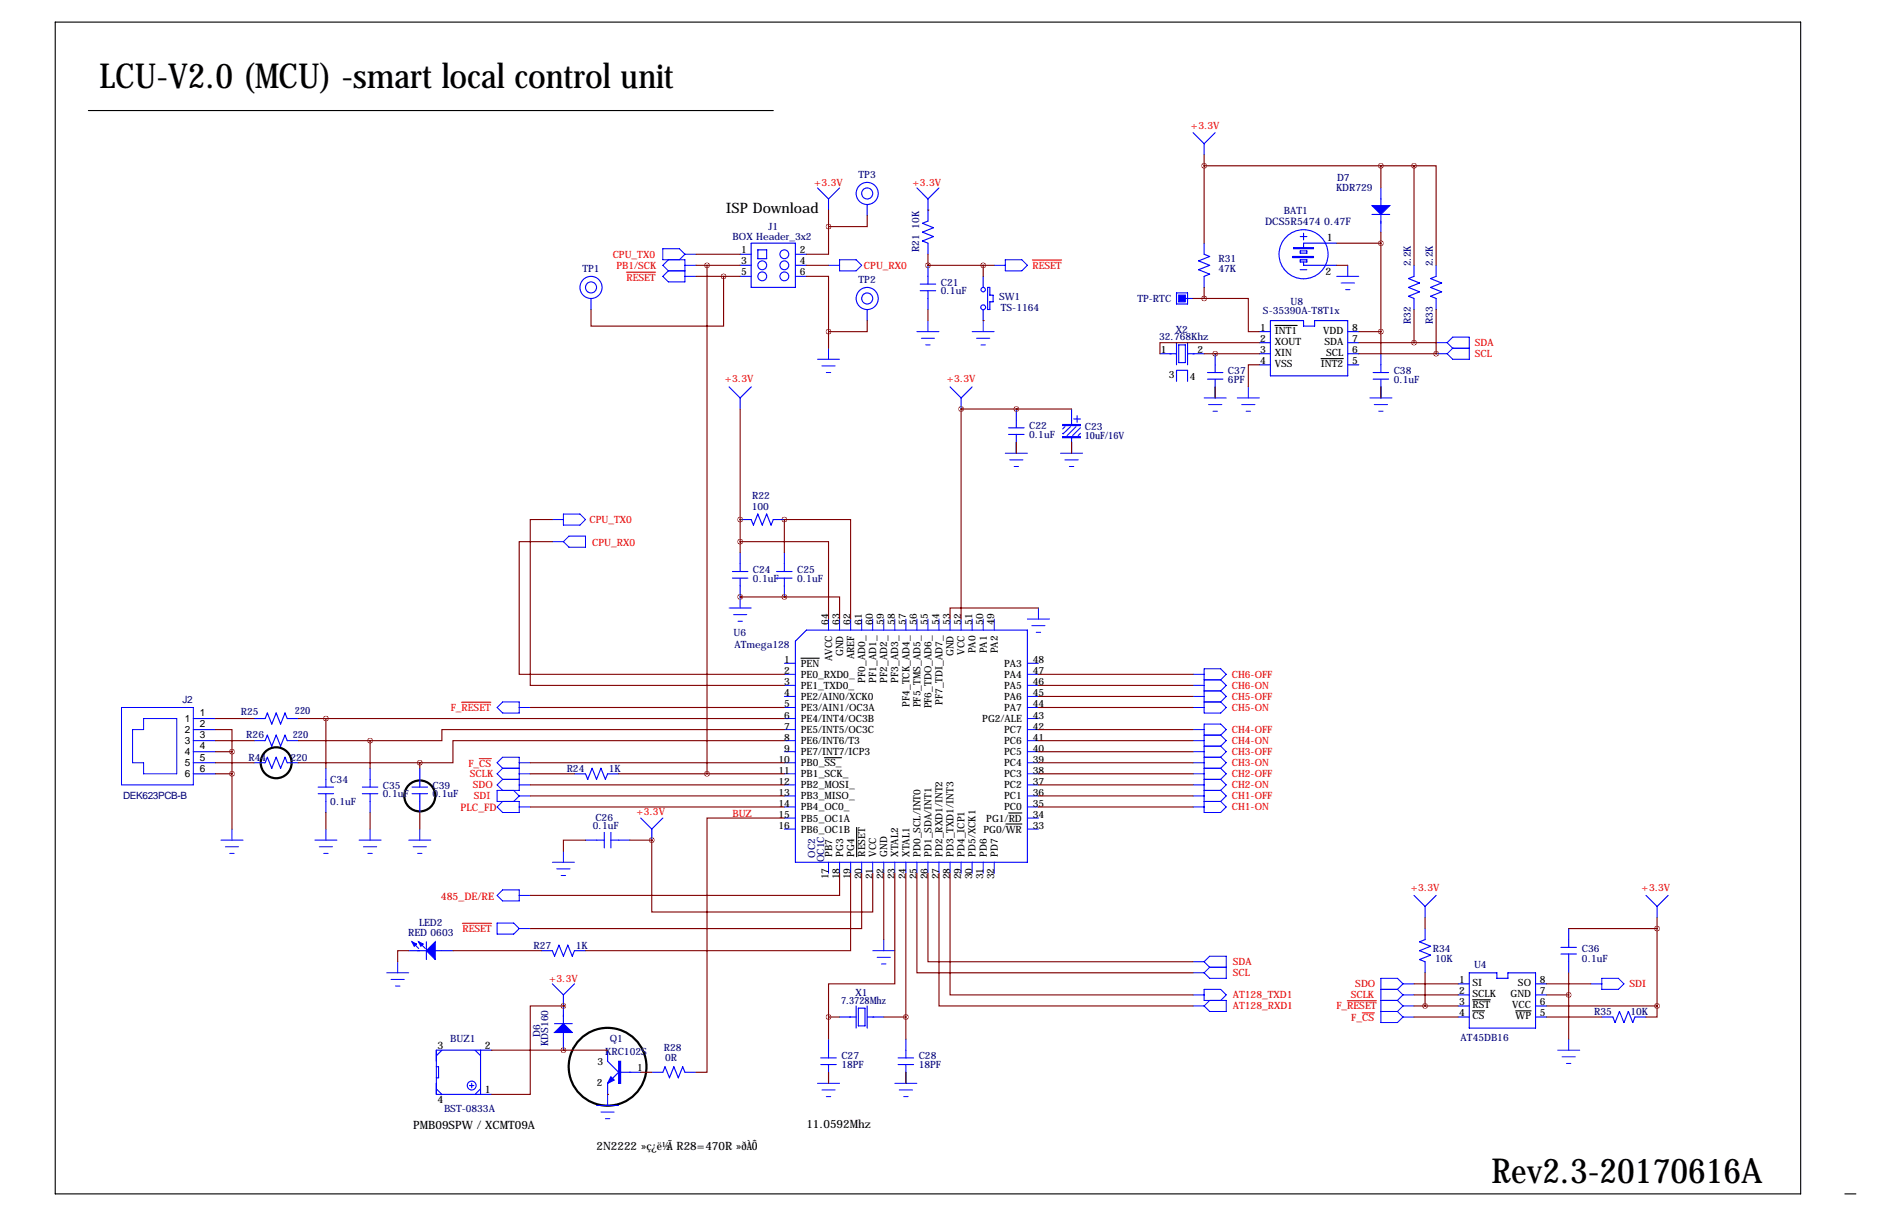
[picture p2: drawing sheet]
<svg xmlns="http://www.w3.org/2000/svg" width="432mm" height="279mm" viewBox="0 0 432 279" stroke-linecap="round" stroke-linejoin="round" font-family="sans-serif">
<g fill="none" stroke="#000" stroke-width=".25">
<path d="M12.7 5.1h401.3v269.2h-401.3zM20.3 25.4h157.5M293.1 74.8h5.2M303.7 82.4h5.2M184.1 151.2h4.3M189.6 174.1h3.9M197 190.1v6.7M231.3 189.3h3.6M231.9 186.8h3M338.6 229.7h4.1M338.6 232.3h2.7M348.5 232.3h3.5"/>
<path d="M424.2 274.3h2.5"/>
</g>
<g fill="none" stroke="#000" stroke-width=".51">
<circle cx="63.5" cy="175.3" r="3.6"/>
<circle cx="96.5" cy="182.9" r="3.6"/>
<circle cx="139.7" cy="245.1" r="8.9"/>
</g>
<g fill="none" stroke="#00f" stroke-width=".25">
<path d="M274.3 30.5l2.6 2.5M276.9 33v2.6M279.4 30.5l-2.5 2.5M170.2 58.4h2.5M172.7 55.9h10.2v10.1h-10.2zM174.2 57.4h2.1v2h-2.1zM182.9 58.4h2.5M188 43.2l2.5 2.5M190.5 45.7v2.6M193 43.2l-2.5 2.5M199.4 47v2.5M210.8 43.2l2.6 2.5"/>
<path d="M213.4 45.7v5.1l-1.3 .5 2.5 1-2.5 1 2.5 1.1-2.5 1 1.3 .5v2.5M215.9 43.2l-2.5 2.5M276.9 55.9v2.5l1.2 .5-2.5 1 2.5 1.1-2.5 1 2.5 1-1.2 .5v2.5M297.2 58.9h4.8v.3h-4.8zM297.4 56.9h4.6v.3h-4.6zM299 57.7h1.5v.5h-1.5zM299 59.7h1.5v.5h-1.5zM299 54.4h1.5M299.7 53.6v1.5M307.3 55.9h-7.6v1M315.5 49.3h4M317.5 43.2v10.1"/>
<path d="M135.9 68.6v2.5M170.2 61h2.5M170.2 63.5h2.5M182.9 61h2.5M182.9 63.5h2.5M199.4 71.1v2.6M211.6 65.3h3.5M211.6 66.8h3.5M213.4 61v4.3M213.4 66.8v4.3M226.1 63.5v2.5M226.1 71.1v2.6"/>
<path d="M227.1 66h.5v1.8h.7v1.5h-.7v1.8h-.5zM270.5 67.3h2.5v2.5h-2.5zM270.5 78.7v5.1M271 79.2h1.5v4.1h-1.5zM271.8 68.6h2.5M273 78.7v5.1M289.6 76.2h2.5M289.6 78.7h2.5M292.1 73.7h7.6v1.2h2.6v-1.2h7.6v12.7h-17.8zM299 62h1.5M299.7 60.2v.8h7.6M309.9 76.2h2.5"/>
<path d="M309.9 78.7h2.5M325.1 61v2.5l-1.3 .5 2.6 1-2.6 1 2.6 1.1-2.6 1 1.3 .5v2.5M330.2 61v2.5l-1.3 .5 2.6 1-2.6 1 2.6 1.1-2.6 1 1.3 .5v2.5M167.6 88.9l2.6 2.5M170.2 91.4v2.6M172.7 88.9l-2.5 2.5M218.4 88.9l2.6 2.5M221 91.4v2.6M223.5 88.9l-2.5 2.5M231.9 98.3h3.6M231.9 99.8h3.6M233.7 94v4.3"/>
<path d="M233.7 99.8v4.3M244.9 98l-.6 .6M246.1 98l-1.7 1.7-.1-.1M246.4 94v3.8M246.9 96.3h1.5M247.4 98l-2 2.1M247.6 95.5v1.5M248.4 98.3l-1.8 1.8M248.4 99.6l-.5 .5M266.7 81.3h3.8M270.5 87.6v-2.5h2.5v2.5M273 81.3h3.9"/>
<path d="M277.6 85.6h3.6M277.6 87.1h3.6M279.4 81.3v4.3M279.4 87.1v4.3M289.6 81.3h2.5M289.6 83.8h2.5M309.9 81.3h2.5M309.9 83.8h2.5M315.7 85.6h3.6M315.7 87.1h3.6M317.5 81.3v4.3M317.5 87.1v4.3"/>
<path d="M170.2 119.4h2.5l.5 1.3 1-2.6 1.1 2.6 1-2.6 1 2.6 .5-1.3h2.5M246.4 100.3v3.8M168.4 131.3h3.6M168.4 132.8h3.6M170.2 127v4.3M170.2 132.8v4.4M178.6 131.3h3.5M178.6 132.8h3.5M180.3 127v4.3M180.3 132.8v4.4M185.4 144.8h50.8v53.3h-53.3v-50.8zM44.4 177.8h5.1"/>
<path d="M44.4 165.1h5.1M44.4 170.2h5.1M44.4 167.6h5.1M44.4 172.7h5.1M44.4 175.3h5.1M58.4 165.1h2.6l.5-1.3 1 2.6 1-2.6 1 2.6 1-2.6 .5 1.3h2.6M58.4 170.2h2.6l.5-1.3 1 2.5 1-2.5 1 2.5 1-2.5 .5 1.3h2.6M58.4 175.3h2.6l.5-1.3 1 2.5 1-2.5 1 2.5 1-2.5 .5 1.3h2.6M74.9 176.5v4.3M85.1 176.5v4.3M96.5 176.5v4.3M132.1 177.8h2.5l.5 1.3 1-2.6 1.1 2.6 1-2.6 1 2.6 .5-1.3h2.5"/>
<path d="M73.2 180.8h3.5M73.2 182.4h3.5M74.9 182.4v4.3M83.3 180.8h3.6M83.3 182.4h3.6M85.1 182.4v4.3M94.7 180.8h3.6M94.7 182.4h3.6M96.5 182.4v4.3M134.6 193h4.3M138.9 191.3v3.5M140.5 191.3v3.5"/>
<path d="M140.5 193h4.3M147.3 188l2.6 2.5M149.9 190.5v2.5M152.4 188l-2.5 2.5M94 218.4h10.1M94.7 216.4l1.6 1.5M96.3 216.4l1.5 1.5M98 216.4v4.1M124.5 218.4h2.5l.5 1.3 1-2.5 1 2.5 1.1-2.5 1 2.5 .5-1.3h2.5M325.1 205.7l2.6 2.6M327.7 213.4v2.5l-1.3 .5 2.5 1-2.5 1 2.5 1.1-2.5 1 1.3 .5v2.5M327.7 208.3v2.5"/>
<path d="M330.2 205.7l-2.5 2.6M358.9 217.7h3.6M358.9 219.2h3.6M360.7 213.4v4.3M360.7 219.2v4.3M378.5 205.7l2.5 2.6M381 208.3v2.5M383.5 205.7l-2.5 2.6M127 226.1l2.5 2.5M127.5 235.2h4.1M129.5 228.6v12.7M132.1 226.1l-2.6 2.5"/>
<path d="M190.5 238.8v4.3M193 233.7h3.8M196.8 231.1v5.1M197.4 231.6h1.5v4.1h-1.5zM199.4 233.7h3.8M199.4 231.1v5.1M208.3 238.8v4.3M335.3 226.1h2.5M335.3 228.6h2.5M335.3 231.1h2.5M335.3 233.7h2.5M337.8 223.5h6.4v1.3h2.5v-1.3h6.4v12.7h-15.3z"/>
<path d="M353.1 226.1h2.5M353.1 228.6h2.5M353.1 231.1h2.5M353.1 233.7h2.5M368.3 233.7h2.5l.5 1.2 1.1-2.5 1 2.5 1-2.5 1 2.5 .5-1.2h2.6M100.3 250.2l1.3 1.3M100.3 245.1h.5v2.5h-.5M101.6 241.3l-1.3 1.3M107.9 249.4h1.1M108.5 248.9v1M109.2 241.3l1.3 1.3M110.5 241.3v10.2"/>
<path d="M110.5 250.2l-1.3 1.3M113 241.3h-12.7v10.2h12.7M139.7 241.3v2.5l2.5 2.6-2.5 2.5v2.6M142.5 246.4h4.8M149.9 246.4h2.5l.5-1.3 1 2.5 1-2.5 1.1 2.5 1-2.5 .5 1.3h2.5M188.7 243.1h3.6M188.7 244.6h3.6M190.5 244.6v4.3M206.5 243.1h3.6M206.5 244.6h3.6M208.3 244.6v4.3"/>
<circle cx="180.3" cy="58.4" r="1.02"/>
<circle cx="199.4" cy="44.4" r="1.27"/>
<circle cx="199.4" cy="44.4" r="2.54"/>
<circle cx="299.7" cy="58.4" r="5.6"/>
<circle cx="135.9" cy="66" r="1.27"/>
<circle cx="135.9" cy="66" r="2.54"/>
<circle cx="175.3" cy="63.5" r="1.02"/>
<circle cx="175.3" cy="61" r="1.02"/>
<circle cx="180.3" cy="63.5" r="1.02"/>
<circle cx="180.3" cy="61" r="1.02"/>
<circle cx="199.4" cy="68.6" r="1.27"/>
<circle cx="199.4" cy="68.6" r="2.54"/>
<circle cx="226.1" cy="66.5" r=".51"/>
<circle cx="226.1" cy="70.6" r=".56"/>
<circle cx="108.5" cy="249.4" r="1.02"/>
</g>
<g fill="none" stroke="#00f" stroke-width=".23">
<path d="M153.7 59.7l-1.3 1.3 1.3 1.2M157.5 58.4l-1.3-1.2h-3.8v2.5h5.1v5.1h-3.8l-1.3-1.3 1.3-1.3M157.5 58.4h2.5M157.5 58.4l-1.3 1.3M193 59.7h3.8l1.3 1.3-1.3 1.2h-3.8zM231.1 59.7h3.8l1.3 1.3-1.3 1.2h-3.8zM153.7 62.2h3.8M157.5 61h2.5M157.5 63.5h2.5M190.5 61h2.5M210.8 76.2h5.1M211.8 77.7h3.1"/>
<path d="M212.9 79.2h1M213.4 73.7v2.5M223.5 76.2h5.1M224.5 77.7h3.1M225.6 79.2h1M226.1 73.7v2.5M228.6 61h2.5M307.3 63.5h5.1M308.4 65h3M309.4 66.5h1M309.9 61v2.5M330.2 78.7h2.5"/>
<path d="M332.7 78.7l1.3-1.2h3.8v5h-3.8l-1.3-1.2M332.7 78.7l1.3 1.3M188 82.5h5M189 84.1h3M190 85.6h1M190.5 80v2.5M276.9 91.4h5M277.9 93h3M278.9 94.5h1M279.4 88.9v2.5M284.5 91.4h5.1M285.5 93h3"/>
<path d="M286.5 94.5h1M287 88.9v2.5M315 91.4h5M316 93h3M317 94.5h1M317.5 88.9v2.5M330.2 81.3h2.5M334 80h3.8M334 80l-1.3 1.3M127 119.4h2.5M129.5 118.1h3.8l1.3 1.3-1.3 1.3h-3.8zM231.1 104.1h5.1"/>
<path d="M232.2 105.7h3M233.2 107.2h1M233.7 101.6v2.5M243.8 104.1h5.1M244.9 105.7h3M245.9 107.2h1M246.4 101.6v2.5M127 124.5h2.5M130.8 123.2h3.8v2.5h-3.8l-1.3-1.2zM167.6 139.7h5.1M170.2 137.2v2.5M238.8 139.7v2.5"/>
<path d="M168.7 141.2h3M169.7 142.7h1M180.3 154.9h2.6M180.3 157.5h2.6M180.3 152.4h2.6M190.5 142.2v2.6M193 142.2v2.6M195.6 142.2v2.6M198.1 142.2v2.6M200.7 142.2v2.6M203.2 142.2v2.6M205.7 142.2v2.6"/>
<path d="M208.3 142.2v2.6M210.8 142.2v2.6M213.4 142.2v2.6M215.9 142.2v2.6M218.4 142.2v2.6M221 142.2v2.6M223.5 142.2v2.6M226.1 142.2v2.6M228.6 142.2v2.6M236.2 154.9h2.6M236.2 157.5h2.6M236.2 152.4h2.6"/>
<path d="M236.2 142.2h5.1M237.2 143.8h3.1M238.3 145.3h1M274.3 154.9h2.6M274.3 157.5h2.6M276.9 158.8h3.8M276.9 156.2h3.8M280.7 156.2l1.2-1.3-1.2-1.2h-3.8v10.1h3.8l1.2-1.2-1.2-1.3M280.7 158.8l1.2 1.2-1.2 1.3M280.7 156.2l1.2 1.3-1.2 1.3M27.9 162.6h16.5v17.7h-16.5zM33 165.1h7.6v12.7h-7.6v-2.5h-2.5v-7.7h2.5z"/>
<path d="M114.3 162.6l1.3-1.3h3.8v2.5h-3.8zM115.6 176.5l-1.3-1.2 1.3-1.3h3.8v7.6h-5.1v2.5h5.1v2.6h-3.8l-1.3-1.3 1.3-1.3M115.6 176.5h3.8M115.6 176.5l-1.3 1.3 1.3 1.3M115.6 179.1h3.8M115.6 179.1l-1.3 1.2 1.3 1.3M119.4 162.6h2.5M119.4 175.3h2.5M119.4 177.8h2.5M180.3 160h2.6M180.3 162.6h2.6M180.3 165.1h2.6"/>
<path d="M180.3 167.6h2.6M180.3 170.2h2.6M180.3 172.7h2.6M180.3 175.3h2.6M180.3 177.8h2.6M236.2 160h2.6M236.2 162.6h2.6M236.2 165.1h2.6M236.2 167.6h2.6M236.2 170.2h2.6M236.2 172.7h2.6M236.2 175.3h2.6"/>
<path d="M236.2 177.8h2.6M274.3 160h2.6M274.3 162.6h2.6M274.3 167.6h2.6M274.3 170.2h2.6M274.3 172.7h2.6M274.3 175.3h2.6M274.3 177.8h2.6M276.9 176.5h3.8M276.9 179.1h3.8M276.9 174h3.8M276.9 171.4h3.8"/>
<path d="M276.9 168.9h3.8M276.9 161.3h3.8M280.7 168.9l1.2-1.3-1.2-1.2h-3.8v20.3h3.8l1.2-1.3-1.2-1.3M280.7 179.1l1.2 1.2-1.2 1.3M280.7 176.5l1.2 1.3-1.2 1.3M280.7 174l1.2 1.3-1.2 1.2M280.7 171.4l1.2 1.3-1.2 1.3M280.7 168.9l1.2 1.3-1.2 1.2M50.8 193h5.1M51.8 194.6h3.1M52.8 196.1h1M53.3 190.5v2.5"/>
<path d="M72.4 193h5.1M73.4 194.6h3.1M74.4 196.1h1M74.9 190.5v2.5M82.5 193h5.1M83.6 194.6h3M84.6 196.1h1M85.1 190.5v2.5M94 193h5.1M95 194.6h3M96 196.1h1M96.5 190.5v2.5"/>
<path d="M118.1 181.6l1.3 1.3M119.4 185.4h2.5M119.4 182.9h2.5M119.4 180.3h2.5M119.4 182.9l-1.3 1.2M127 198.1h5.1M128 199.6h3.1M129.5 195.6v2.5M180.3 190.5h2.6M180.3 188h2.6M180.3 185.4h2.6M180.3 182.9h2.6"/>
<path d="M180.3 180.3h2.6M190.5 198.1v2.6M193 198.1v2.6M195.6 198.1v2.6M198.1 198.1v2.6M200.7 198.1v2.6M203.2 198.1v2.6M205.7 198.1v2.6M208.3 198.1v2.6M210.8 198.1v2.6M213.4 198.1v2.6M215.9 198.1v2.6"/>
<path d="M218.4 198.1v2.6M221 198.1v2.6M223.5 198.1v2.6M226.1 198.1v2.6M228.6 198.1v2.6M236.2 190.5h2.6M236.2 188h2.6M236.2 185.4h2.6M236.2 182.9h2.6M236.2 180.3h2.6M274.3 185.4h2.6M274.3 182.9h2.6"/>
<path d="M274.3 180.3h2.6M276.9 181.6h3.8M276.9 184.1h3.8M280.7 181.6l1.2 1.3-1.2 1.2M114.3 212.1h3.8l1.3 1.3-1.3 1.2h-3.8zM114.3 205.7l1.3-1.2h3.8v2.5h-3.8zM119.4 213.4h2.5M119.4 205.7h2.5M129 201.2h1M200.7 218.4h5M201.7 220h3M203.2 215.9v2.5"/>
<path d="M88.9 223.5h5.1M89.9 225h3.1M90.9 226.6h1M91.4 221v2.5M202.7 221.5h1M274.3 223.5h2.6M274.3 228.6h2.6M274.3 231.1h2.6M274.3 221h2.6M276.9 221l1.2-1.3h3.8v5.1h-3.8l-1.2-1.3M276.9 221l1.2 1.2M278.1 229.9l-1.2 1.2"/>
<path d="M278.1 222.2h3.8M278.1 222.2l-1.2 1.3M280.7 229.9l1.2-1.3-1.2-1.3h-3.8v2.6h5v2.5h-3.8l-1.2-1.3M317.5 229.9h3.8M317.5 227.3h3.8M317.5 232.4h3.8M321.3 227.3l1.3 1.3M321.3 232.4l1.3 1.3M321.3 229.9l1.3 1.2M322.6 228.6h2.5M322.6 231.1h2.5M322.6 226.1l-1.3-1.3h-3.8v10.1h3.8l1.3-1.2"/>
<path d="M322.6 226.1h2.5M322.6 226.1l-1.3 1.2M322.6 228.6l-1.3 1.3M322.6 233.7h2.5M322.6 231.1l-1.3 1.3M360.7 238.8v2.5M365.8 226.1h2.5M368.3 224.8h3.8l1.3 1.3-1.3 1.2h-3.8zM137.2 254h5M138.2 255.5h3M139.2 257h1M139.7 251.5v2.5"/>
<path d="M188 248.9h5M189 250.4h3M190 252h1M190.5 246.4v2.5M205.7 248.9h5.1M206.8 250.4h3M207.8 252h1M208.3 246.4v2.5M358.1 241.3h5.1M359.2 242.8h3M360.2 244.3h1"/>
</g>
<g fill="#00f" stroke="#00f" stroke-width=".25">
<path d="M100.1 216.4v4.1l-2.1-2.1z"/>
<path d="M96.3 216.4l1 .5-.5 .5z"/>
<path d="M94.7 216.4l1.1 .5-.6 .5z"/>
<path d="M127.5 237.2l2-2 2.1 2z"/>
<path d="M244.3 97.5h4.1v.3h-4.1z"/>
<path d="M244.3 100.3h4.1v.3h-4.1z"/>
<path d="M315.5 47.2h4l-2 2.1z"/>
<path d="M271 67.8h1.5v1.5h-1.5z"/>
<path d="M142.2 243.8h.5v5.1h-.5z"/>
<path d="M140.5 247.4l.7 .8-1.5 .7z"/>
</g>
<path d="M237.4 59.8h6.7M144 62.5h6.7M106.1 161.4h6.8M110.2 174.3h2.8M106.3 212.2h6.7M309.8 229.9h6.7M313.2 232.7h2.8" fill="none" stroke="#f00" stroke-width=".25"/>
<g fill="none" stroke="#800000" stroke-width=".25">
<path d="M276.9 35.6v20.3M276.9 38.1h48.2M317.5 38.1v5.1M325.1 38.1h5.1v22.9M325.1 38.1v22.9M160 58.4h10.2M190.5 52.1v6.3h-5.1M190.5 48.3v3.8M199.4 49.5v2.6h-8.9M213.4 48.3h.1M213.4 58.4v2.6M307.3 55.9h10.2"/>
<path d="M317.5 53.3v28M160 61h10.2M160 63.5h10.2M162.6 61v116.8M166.4 63.5v11.4h-30.5v-3.8M185.4 63.5h5.1v12.7M185.4 61h5.1M190.5 76.2v3.8M199.4 73.7v2.5h-8.9M213.4 61h.1M213.4 71.1v2.6M213.4 61h15.2"/>
<path d="M226.1 73.7h.1M226.1 61v2.5M274.3 68.6h2.6M276.9 68.6h10.1v7.6h2.6M276.9 66v2.6M289.6 78.7h-22.9v2.6M307.3 61h2.6M312.4 76.2h5.1M312.4 78.7h17.8M325.1 71.1v7.6M330.2 71.1v10.2M170.2 94v33"/>
<path d="M221 94h.1M221 94h25.4M221 94v48.2M233.7 94h.1M276.9 81.3h12.7M279.4 81.3h.1M279.4 88.9v2.5M289.6 83.8h-2.6v5.1M312.4 81.3h17.8M317.5 88.9v2.5M330.2 81.3h.1M127 119.4h-5.1v38.1h58.4"/>
<path d="M170.2 119.4h.1M180.3 119.4h.1M180.3 119.4h15.3v22.8M180.3 119.4v7.6M233.7 101.6v2.5M246.4 101.6v2.5M127 124.5h-7.6v30.4h60.9M170.2 137.2h.1M170.2 124.5h20.3v17.7M170.2 137.2h10.1M180.3 137.2h12.7v5M180.3 137.2h.1"/>
<path d="M238.8 139.7h-20.4v2.5M238.8 157.5h35.5M238.8 154.9h35.5M49.5 167.6h3.8v5.1M49.5 177.8h3.8M49.5 175.3h8.9M49.5 170.2h8.9M49.5 172.7h3.8M49.5 165.1h8.9M53.3 172.7v17.8M68.6 175.3h27.9M68.6 170.2h16.5"/>
<path d="M68.6 165.1h111.7M74.9 165.1v11.4M85.1 170.2v6.3M96.5 175.3v1.2M121.9 162.6h58.4M121.9 177.8h10.2M121.9 175.3h58.4M142.2 177.8h38.1M180.3 167.6h-78.7v2.6h-16.5M180.3 170.2h-76.2v5.1h-7.6M238.8 162.6h35.5M238.8 177.8h35.5"/>
<path d="M238.8 175.3h35.5M238.8 170.2h35.5M238.8 167.6h35.5M238.8 172.7h35.5M238.8 160h35.5M74.9 186.7v3.8M85.1 186.7v3.8M96.5 186.7v3.8M121.9 180.3h58.4M121.9 182.9h58.4M121.9 185.4h58.4M134.6 193h-5.1v2.6"/>
<path d="M144.8 193h5.1M149.9 193v16.5h50.8v-8.8M149.9 193h.1M180.3 188h-17.7v58.4h-2.6M238.8 180.3h35.5M238.8 182.9h35.5M238.8 185.4h35.5M94 218.4h-2.6v2.6M104.1 218.4h20.4M193 200.7v5h-71.1M195.6 200.7v17.7h-61M198.1 200.7v12.7h-76.2"/>
<path d="M203.2 200.7v15.2M205.7 200.7v25.4h-15.2v7.6M208.3 200.7v38.1M210.8 200.7v22.8h63.5M213.4 200.7v20.3h60.9M215.9 200.7v30.4h58.4M218.4 200.7v27.9h55.9M327.7 210.8v2.6M360.7 213.4h20.3M381 210.8v20.3M129.5 231.1h-7.6v20.4h-8.9M129.5 231.1h.1"/>
<path d="M190.5 233.7v5.1M190.5 233.7h2.5M203.2 233.7h5.1M325.1 228.6h10.2M325.1 233.7h10.2M325.1 231.1h10.2M325.1 226.1h10.2M327.7 223.5v7.6M355.6 228.6h5.1M355.6 233.7h12.7M355.6 231.1h25.4M355.6 226.1h10.2"/>
<path d="M360.7 223.5v15.3M381 231.1v2.6h-2.5M113 241.3h26.7M129.5 241.3h.1M139.7 251.5h.1M147.3 246.4h2.6M190.5 246.4v2.5M208.3 246.4v2.5"/>
</g>
<path d="M213.3 61a.05 .05 0 0 0 .1 0 .05 .05 0 0 0-.1 0zM162.5 177.8a.05 .05 0 0 0 .1 0 .05 .05 0 0 0-.1 0zM149.8 193a.05 .05 0 0 0 .1 0 .05 .05 0 0 0-.1 0zM129.5 241.3a.05 .05 0 0 0 .1 0 .05 .05 0 0 0-.1 0zM170.1 124.5a.05 .05 0 0 0 .1 0 .05 .05 0 0 0-.1 0zM162.5 61a.05 .05 0 0 0 .1 0 .05 .05 0 0 0-.1 0zM180.3 119.4a.05 .05 0 0 0 .1 0 .05 .05 0 0 0-.1 0zM180.3 137.2a.05 .05 0 0 0 .1 0 .05 .05 0 0 0-.1 0zM170.1 119.4a.05 .05 0 0 0 .1 0 .05 .05 0 0 0-.1 0zM170.1 137.2a.05 .05 0 0 0 .1 0 .05 .05 0 0 0-.1 0zM226 61a.05 .05 0 0 0 .1 0 .05 .05 0 0 0-.1 0zM233.6 94a.05 .05 0 0 0 .1 0 .05 .05 0 0 0-.1 0zM129.5 231.1a.05 .05 0 0 0 .1 0 .05 .05 0 0 0-.1 0zM208.2 233.7a.05 .05 0 0 0 .1 0 .05 .05 0 0 0-.1 0zM327.6 231.1a.05 .05 0 0 0 .1 0 .05 .05 0 0 0-.1 0zM360.6 228.6a.05 .05 0 0 0 .1 0 .05 .05 0 0 0-.1 0zM220.9 94a.05 .05 0 0 0 .1 0 .05 .05 0 0 0-.1 0zM276.8 68.6a.05 .05 0 0 0 .1 0 .05 .05 0 0 0-.1 0zM325.1 78.7a.05 .05 0 0 0 .1 0 .05 .05 0 0 0-.1 0zM325.1 38.1a.05 .05 0 0 0 .1 0 .05 .05 0 0 0-.1 0zM276.8 38.1a.05 .05 0 0 0 .1 0 .05 .05 0 0 0-.1 0zM53.3 172.7a.05 .05 0 0 0 .1 0 .05 .05 0 0 0-.1 0zM53.3 177.8a.05 .05 0 0 0 .1 0 .05 .05 0 0 0-.1 0zM74.9 165.1a.05 .05 0 0 0 .1 0 .05 .05 0 0 0-.1 0zM85 170.2a.05 .05 0 0 0 .1 0 .05 .05 0 0 0-.1 0zM96.5 175.3a.05 .05 0 0 0 .1 0 .05 .05 0 0 0-.1 0zM166.3 63.5a.05 .05 0 0 0 .1 0 .05 .05 0 0 0-.1 0z" fill="#800000" stroke="#800000" stroke-width="1.1"/>
<g font-size="7.9">
<text x="22.9" y="20.3">LCU-V2.0 (MCU) -smart local control unit</text>
<text x="342.9" y="271.8">Rev2.3-20170616A</text>
</g>
<text font-size="3.3" x="166.9" y="49">ISP Download</text>
<g font-size="2.6">
<text x="95" y="259.3">PMB09SPW / XCMT09A</text>
<text x="185.4" y="259.1">11.0592Mhz</text>
<text x="137.2" y="264.2">2N2222 »ç¿ë½Ã R28=470R »ðÀÔ</text>
</g>
<text font-size="2.4" fill="#000080" x="290.9" y="51.7">DCS5R5474 0.47F</text>
<g font-size="2.4">
<text x="305.1" y="55.4">1</text>
<text x="304.8" y="63.2">2</text>
<text x="100.6" y="241">3</text>
<text x="111.5" y="241">2</text>
<text x="111.5" y="251.2">1</text>
<text x="100.6" y="253.4">4</text>
</g>
<g font-size="2.4" fill="#f00">
<text x="105.9" y="186.4">PLC_FD</text>
<text x="101.3" y="206.8">485_DE/RE</text>
</g>
<g font-size="2.3" fill="#f00">
<text x="273.8" y="29.7">+3.3V</text>
<text x="187.2" y="42.7">+3.3V</text>
<text x="209.8" y="42.7">+3.3V</text>
<text x="140.9" y="59.2">CPU_TX0</text>
<text x="141.7" y="61.7">PB1/SCK</text>
<text x="144" y="64.5">RESET</text>
<text x="198.7" y="61.7">CPU_RX0</text>
<text x="237.4" y="61.7">RESET</text>
<text x="339.1" y="79.5">SDA</text>
<text x="339.1" y="82">SCL</text>
<text x="166.6" y="87.9">+3.3V</text>
<text x="217.7" y="87.9">+3.3V</text>
<text x="135.5" y="120.1">CPU_TX0</text>
<text x="136.1" y="125.5">CPU_RX0</text>
<text x="283.2" y="155.7">CH6-OFF</text>
<text x="283.2" y="160.8">CH5-OFF</text>
<text x="283.2" y="158.2">CH6-ON</text>
<text x="103.6" y="163.3">F_RESET</text>
<text x="283.2" y="163.3">CH5-ON</text>
<text x="283.2" y="173.5">CH3-OFF</text>
<text x="283.2" y="170.9">CH4-ON</text>
<text x="283.2" y="168.4">CH4-OFF</text>
<text x="107.7" y="176.3">F_CS</text>
<text x="108" y="178.6">SCLK</text>
<text x="283.2" y="178.6">CH2-OFF</text>
<text x="283.2" y="176">CH3-ON</text>
<text x="108.7" y="181.1">SDO</text>
<text x="109" y="183.6">SDI</text>
<text x="283.2" y="183.6">CH1-OFF</text>
<text x="283.2" y="181.1">CH2-ON</text>
<text x="146.3" y="187.2">+3.3V</text>
<text x="168.4" y="187.7">BUZ</text>
<text x="283.2" y="186.2">CH1-ON</text>
<text x="324.4" y="204.7">+3.3V</text>
<text x="377.5" y="204.7">+3.3V</text>
<text x="106.3" y="214.1">RESET</text>
<text x="283.5" y="221.7">SDA</text>
<text x="126.2" y="225.6">+3.3V</text>
<text x="283.5" y="224.3">SCL</text>
<text x="311.6" y="226.8">SDO</text>
<text x="374.6" y="226.8">SDI</text>
<text x="283.5" y="229.4">AT128_TXD1</text>
<text x="283.5" y="231.9">AT128_RXD1</text>
<text x="307.3" y="231.9">F_RESET</text>
<text x="310.6" y="229.4">SCLK</text>
<text x="310.7" y="234.7">F_CS</text>
</g>
<g font-size="2.3" fill="#000080">
<text x="197.4" y="40.9">TP3</text>
<text x="307.4" y="41.7">D7</text>
<text x="307.2" y="43.8">KDR729</text>
<text x="176.7" y="52.8">J1</text>
<text x="211.3" y="52.6" transform="rotate(-90 211.3 52.6)">10K</text>
<text x="295.2" y="49.3">BAT1</text>
<text x="168.5" y="55.1">BOX Header_3x2</text>
<text x="211.3" y="57.9" transform="rotate(-90 211.3 57.9)">R21</text>
<text x="133.9" y="62.5">TP1</text>
<text x="197.4" y="65">TP2</text>
<text x="216.3" y="65.6">C21</text>
<text x="280.1" y="62.5">47K</text>
<text x="280.2" y="60.2">R31</text>
<text x="324.4" y="61.2" transform="rotate(-90 324.4 61.2)">2.2K</text>
<text x="329.4" y="61.2" transform="rotate(-90 329.4 61.2)">2.2K</text>
<text x="216.3" y="67.7">0.1uF</text>
<text x="229.7" y="68.9">SW1</text>
<text x="230.1" y="71.5">TS-1164</text>
<text x="261.5" y="69.4">TP-RTC</text>
<text x="296.7" y="70.1">U8</text>
<text x="270.3" y="76.5">X2</text>
<text x="290.4" y="72.2">S-35390A-T8T1x</text>
<text x="324.4" y="74.4" transform="rotate(-90 324.4 74.4)">R32</text>
<text x="329.4" y="74.4" transform="rotate(-90 329.4 74.4)">R33</text>
<text x="266.5" y="78.2">32.768Khz</text>
<text x="282.3" y="86">C37</text>
<text x="282.3" y="88">6PF</text>
<text x="320.4" y="86">C38</text>
<text x="320.4" y="88">0.1uF</text>
<text x="236.6" y="98.7">C22</text>
<text x="236.6" y="100.7">0.1uF</text>
<text x="249.4" y="98.8">C23</text>
<text x="249.4" y="100.8">10uF/16V</text>
<text x="172.8" y="117.2">100</text>
<text x="173" y="114.6">R22</text>
<text x="173.1" y="131.7">C24</text>
<text x="183.3" y="131.7">C25</text>
<text x="173.1" y="133.7">0.1uF</text>
<text x="183.3" y="133.7">0.1uF</text>
<text x="168.7" y="146">U6</text>
<text x="168.9" y="148.8">ATmega128</text>
<text x="42" y="161.5">J2</text>
<text x="55.4" y="164.3">R25</text>
<text x="67.8" y="164.1">220</text>
<text x="56.6" y="169.7">R26</text>
<text x="67.3" y="169.7">220</text>
<text x="57.1" y="174.8">R44</text>
<text x="66.8" y="174.8">220</text>
<text x="75.9" y="179.8">C34</text>
<text x="130.3" y="177.4">R24</text>
<text x="140" y="177.4">1K</text>
<text x="28.3" y="183.6">DEK623PCB-B</text>
<text x="75.9" y="184.9">0.1uF</text>
<text x="88" y="181.2">C35</text>
<text x="88" y="183.2">0.1uF</text>
<text x="99.5" y="181.2">C39</text>
<text x="99.5" y="183.2">0.1uF</text>
<text x="136.3" y="190.6">0.1uF</text>
<text x="136.9" y="188.6">C26</text>
<text x="187.5" y="197.1" transform="rotate(-90 187.5 197.1)">OC2</text>
<text x="189.5" y="198.1" transform="rotate(-90 189.5 198.1)">OC1C</text>
<text x="93.9" y="215">RED 0603</text>
<text x="96.4" y="212.9">LED2</text>
<text x="122.7" y="218">R27</text>
<text x="132.4" y="218">1K</text>
<text x="329.4" y="218.7">R34</text>
<text x="329.9" y="221">10K</text>
<text x="363.7" y="218.7">C36</text>
<text x="363.7" y="221">0.1uF</text>
<text x="338.9" y="222.5">U4</text>
<text x="193.4" y="230.6">7.3728Mhz</text>
<text x="196.7" y="228.9">X1</text>
<text x="366.5" y="233.3">R35</text>
<text x="374.9" y="233.3">10K</text>
<text x="103.5" y="239.5">BUZ1</text>
<text x="124.2" y="238.2" transform="rotate(-90 124.2 238.2)">D6</text>
<text x="140.2" y="239.5">Q1</text>
<text x="335.8" y="239.1">AT45DB16</text>
<text x="126.1" y="240.4" transform="rotate(-90 126.1 240.4)">KDS160</text>
<text x="139.1" y="242.3">KRC102S</text>
<text x="152.6" y="241.6">R28</text>
<text x="152.9" y="243.8">0R</text>
<text x="193.4" y="243.4">C27</text>
<text x="193.4" y="245.5">18PF</text>
<text x="211.2" y="243.4">C28</text>
<text x="211.2" y="245.5">18PF</text>
<text x="102.1" y="255.6">BST-0833A</text>
</g>
<g font-size="2.3">
<text x="170.4" y="58.2">1</text>
<text x="183.9" y="58.2">2</text>
<text x="170.4" y="60.7">3</text>
<text x="170.4" y="63.2">5</text>
<text x="183.9" y="60.7">4</text>
<text x="183.9" y="63.2">6</text>
<text x="289.8" y="75.9">1</text>
<text x="293.1" y="76.8">INT1</text>
<text x="304.3" y="76.8">VDD</text>
<text x="310.9" y="75.9">8</text>
<text x="266.9" y="81">1</text>
<text x="275.3" y="81">2</text>
<text x="289.8" y="78.5">2</text>
<text x="289.8" y="81">3</text>
<text x="289.8" y="83.6">4</text>
<text x="293.1" y="79.3">XOUT</text>
<text x="293.1" y="81.8">XIN</text>
<text x="304.5" y="79.3">SDA</text>
<text x="304.9" y="81.8">SCL</text>
<text x="310.9" y="83.6">5</text>
<text x="310.9" y="81">6</text>
<text x="310.9" y="78.5">7</text>
<text x="268.7" y="87">3</text>
<text x="273.6" y="87.2">4</text>
<text x="293.1" y="84.4">VSS</text>
<text x="303.7" y="84.4">INT2</text>
<text x="190.5" y="143.5" transform="rotate(-90 190.5 143.5)">64</text>
<text x="193" y="143.5" transform="rotate(-90 193 143.5)">63</text>
<text x="195.6" y="143.5" transform="rotate(-90 195.6 143.5)">62</text>
<text x="198.1" y="143.5" transform="rotate(-90 198.1 143.5)">61</text>
<text x="200.7" y="143.5" transform="rotate(-90 200.7 143.5)">60</text>
<text x="203.2" y="143.5" transform="rotate(-90 203.2 143.5)">59</text>
<text x="205.7" y="143.5" transform="rotate(-90 205.7 143.5)">58</text>
<text x="208.3" y="143.5" transform="rotate(-90 208.3 143.5)">57</text>
<text x="210.8" y="143.5" transform="rotate(-90 210.8 143.5)">56</text>
<text x="213.4" y="143.5" transform="rotate(-90 213.4 143.5)">55</text>
<text x="215.9" y="143.5" transform="rotate(-90 215.9 143.5)">54</text>
<text x="218.4" y="143.5" transform="rotate(-90 218.4 143.5)">53</text>
<text x="221" y="143.5" transform="rotate(-90 221 143.5)">52</text>
<text x="223.5" y="143.5" transform="rotate(-90 223.5 143.5)">51</text>
<text x="226.1" y="143.5" transform="rotate(-90 226.1 143.5)">50</text>
<text x="228.6" y="143.5" transform="rotate(-90 228.6 143.5)">49</text>
<text x="180.3" y="154.9">2</text>
<text x="180.3" y="152.4">1</text>
<text x="184.1" y="155.7">PE0_RXD0_</text>
<text x="184.1" y="153.2">PEN</text>
<text x="191.3" y="151.8" transform="rotate(-90 191.3 151.8)">AVCC</text>
<text x="193.8" y="150.8" transform="rotate(-90 193.8 150.8)">GND</text>
<text x="196.4" y="151.5" transform="rotate(-90 196.4 151.5)">AREF</text>
<text x="219.2" y="150.8" transform="rotate(-90 219.2 150.8)">GND</text>
<text x="221.8" y="150.4" transform="rotate(-90 221.8 150.4)">VCC</text>
<text x="224.3" y="150.1" transform="rotate(-90 224.3 150.1)">PA0</text>
<text x="226.9" y="150.1" transform="rotate(-90 226.9 150.1)">PA1</text>
<text x="229.4" y="150.1" transform="rotate(-90 229.4 150.1)">PA2</text>
<text x="230.9" y="155.7">PA4</text>
<text x="230.9" y="153.2">PA3</text>
<text x="237.5" y="154.9">47</text>
<text x="237.5" y="152.4">48</text>
<text x="180.3" y="157.5">3</text>
<text x="180.3" y="160">4</text>
<text x="184.1" y="158.3">PE1_TXD0_</text>
<text x="184.1" y="160.8">PE2/AIN0/XCK0</text>
<text x="198.9" y="156.9" transform="rotate(-90 198.9 156.9)">PF0_AD0_</text>
<text x="201.5" y="156.9" transform="rotate(-90 201.5 156.9)">PF1_AD1_</text>
<text x="204" y="156.9" transform="rotate(-90 204 156.9)">PF2_AD2_</text>
<text x="206.5" y="156.9" transform="rotate(-90 206.5 156.9)">PF3_AD3_</text>
<text x="216.7" y="162" transform="rotate(-90 216.7 162)">PF7_TDI_AD7_</text>
<text x="230.9" y="160.8">PA6</text>
<text x="230.9" y="158.3">PA5</text>
<text x="237.5" y="160">45</text>
<text x="237.5" y="157.5">46</text>
<text x="42.5" y="165.9">1</text>
<text x="46" y="164.6">1</text>
<text x="46" y="167.1">2</text>
<text x="180.3" y="162.6">5</text>
<text x="180.3" y="165.1">6</text>
<text x="180.3" y="167.6">7</text>
<text x="184.1" y="163.4">PE3/AIN1/OC3A</text>
<text x="184.1" y="165.9">PE4/INT4/OC3B</text>
<text x="209.1" y="162.4" transform="rotate(-90 209.1 162.4)">PF4_TCK_AD4_</text>
<text x="211.6" y="162.5" transform="rotate(-90 211.6 162.5)">PF5_TMS_AD5_</text>
<text x="214.2" y="162.8" transform="rotate(-90 214.2 162.8)">PF6_TDO_AD6_</text>
<text x="225.9" y="165.9">PG2/ALE</text>
<text x="230.9" y="163.4">PA7</text>
<text x="237.5" y="162.6">44</text>
<text x="237.5" y="167.6">42</text>
<text x="237.5" y="165.1">43</text>
<text x="42.5" y="168.4">2</text>
<text x="42.5" y="170.9">3</text>
<text x="42.5" y="173.5">4</text>
<text x="46" y="169.7">3</text>
<text x="46" y="172.2">4</text>
<text x="180.3" y="170.2">8</text>
<text x="180.3" y="172.7">9</text>
<text x="184.1" y="168.4">PE5/INT5/OC3C</text>
<text x="184.1" y="171">PE6/INT6/T3</text>
<text x="184.1" y="173.5">PE7/INT7/ICP3</text>
<text x="230.9" y="171">PC6</text>
<text x="230.9" y="173.5">PC5</text>
<text x="230.9" y="168.4">PC7</text>
<text x="237.5" y="170.2">41</text>
<text x="237.5" y="172.7">40</text>
<text x="42.5" y="176">5</text>
<text x="42.5" y="178.6">6</text>
<text x="46" y="174.8">5</text>
<text x="46" y="177.3">6</text>
<text x="179" y="175.3">10</text>
<text x="179" y="177.8">11</text>
<text x="184.1" y="176.1">PB0_SS_</text>
<text x="184.1" y="178.6">PB1_SCK_</text>
<text x="230.9" y="176.1">PC4</text>
<text x="230.9" y="178.6">PC3</text>
<text x="237.5" y="175.3">39</text>
<text x="237.5" y="177.8">38</text>
<text x="179" y="180.3">12</text>
<text x="179" y="182.9">13</text>
<text x="179" y="185.4">14</text>
<text x="184.1" y="181.1">PB2_MOSI_</text>
<text x="184.1" y="183.7">PB3_MISO_</text>
<text x="230.9" y="183.7">PC1</text>
<text x="230.9" y="181.1">PC2</text>
<text x="237.5" y="185.4">35</text>
<text x="237.5" y="182.9">36</text>
<text x="237.5" y="180.3">37</text>
<text x="179" y="188">15</text>
<text x="179" y="190.5">16</text>
<text x="184.1" y="186.2">PB4_OC0_</text>
<text x="184.1" y="188.8">PB5_OC1A</text>
<text x="184.1" y="191.3">PB6_OC1B</text>
<text x="226.1" y="191.3">PG0/WR</text>
<text x="226.8" y="188.8">PG1/RD</text>
<text x="230.9" y="186.2">PC0</text>
<text x="237.5" y="190.5">33</text>
<text x="237.5" y="188">34</text>
<text x="191.3" y="196.8" transform="rotate(-90 191.3 196.8)">PB7</text>
<text x="193.8" y="196.8" transform="rotate(-90 193.8 196.8)">PG3</text>
<text x="196.4" y="196.8" transform="rotate(-90 196.4 196.8)">PG4</text>
<text x="198.9" y="196.8" transform="rotate(-90 198.9 196.8)">RESET</text>
<text x="201.5" y="196.8" transform="rotate(-90 201.5 196.8)">VCC</text>
<text x="204" y="196.8" transform="rotate(-90 204 196.8)">GND</text>
<text x="206.5" y="196.8" transform="rotate(-90 206.5 196.8)">XTAL2</text>
<text x="209.1" y="196.8" transform="rotate(-90 209.1 196.8)">XTAL1</text>
<text x="211.6" y="196.8" transform="rotate(-90 211.6 196.8)">PD0_SCL/INT0</text>
<text x="214.2" y="196.8" transform="rotate(-90 214.2 196.8)">PD1_SDA/INT1</text>
<text x="216.7" y="196.8" transform="rotate(-90 216.7 196.8)">PD2_RXD1/INT2</text>
<text x="219.2" y="196.8" transform="rotate(-90 219.2 196.8)">PD3_TXD1/INT3</text>
<text x="221.8" y="196.8" transform="rotate(-90 221.8 196.8)">PD4_ICP1</text>
<text x="224.3" y="196.8" transform="rotate(-90 224.3 196.8)">PD5/XCK1</text>
<text x="226.9" y="196.8" transform="rotate(-90 226.9 196.8)">PD6</text>
<text x="229.4" y="196.8" transform="rotate(-90 229.4 196.8)">PD7</text>
<text x="190.5" y="202" transform="rotate(-90 190.5 202)">17</text>
<text x="193" y="202" transform="rotate(-90 193 202)">18</text>
<text x="195.6" y="202" transform="rotate(-90 195.6 202)">19</text>
<text x="198.1" y="202" transform="rotate(-90 198.1 202)">20</text>
<text x="200.7" y="202" transform="rotate(-90 200.7 202)">21</text>
<text x="203.2" y="202" transform="rotate(-90 203.2 202)">22</text>
<text x="205.7" y="202" transform="rotate(-90 205.7 202)">23</text>
<text x="208.3" y="202" transform="rotate(-90 208.3 202)">24</text>
<text x="210.8" y="202" transform="rotate(-90 210.8 202)">25</text>
<text x="213.4" y="202" transform="rotate(-90 213.4 202)">26</text>
<text x="215.9" y="202" transform="rotate(-90 215.9 202)">27</text>
<text x="218.4" y="202" transform="rotate(-90 218.4 202)">28</text>
<text x="221" y="202" transform="rotate(-90 221 202)">29</text>
<text x="223.5" y="202" transform="rotate(-90 223.5 202)">30</text>
<text x="226.1" y="202" transform="rotate(-90 226.1 202)">31</text>
<text x="228.6" y="202" transform="rotate(-90 228.6 202)">32</text>
<text x="335.5" y="225.8">1</text>
<text x="338.6" y="226.6">SI</text>
<text x="349" y="226.6">SO</text>
<text x="354.1" y="225.8">8</text>
<text x="335.5" y="228.3">2</text>
<text x="335.5" y="230.9">3</text>
<text x="335.5" y="233.4">4</text>
<text x="338.6" y="229.2">SCLK</text>
<text x="338.6" y="231.7">RST</text>
<text x="347.3" y="229.2">GND</text>
<text x="347.7" y="231.7">VCC</text>
<text x="354.1" y="233.4">5</text>
<text x="354.1" y="230.9">6</text>
<text x="354.1" y="228.3">7</text>
<text x="338.6" y="234.2">CS</text>
<text x="348.5" y="234.2">WP</text>
<text x="137.4" y="244.7">3</text>
<text x="137.3" y="249.5">2</text>
<text x="146.5" y="246.1">1</text>
</g>
</svg>
